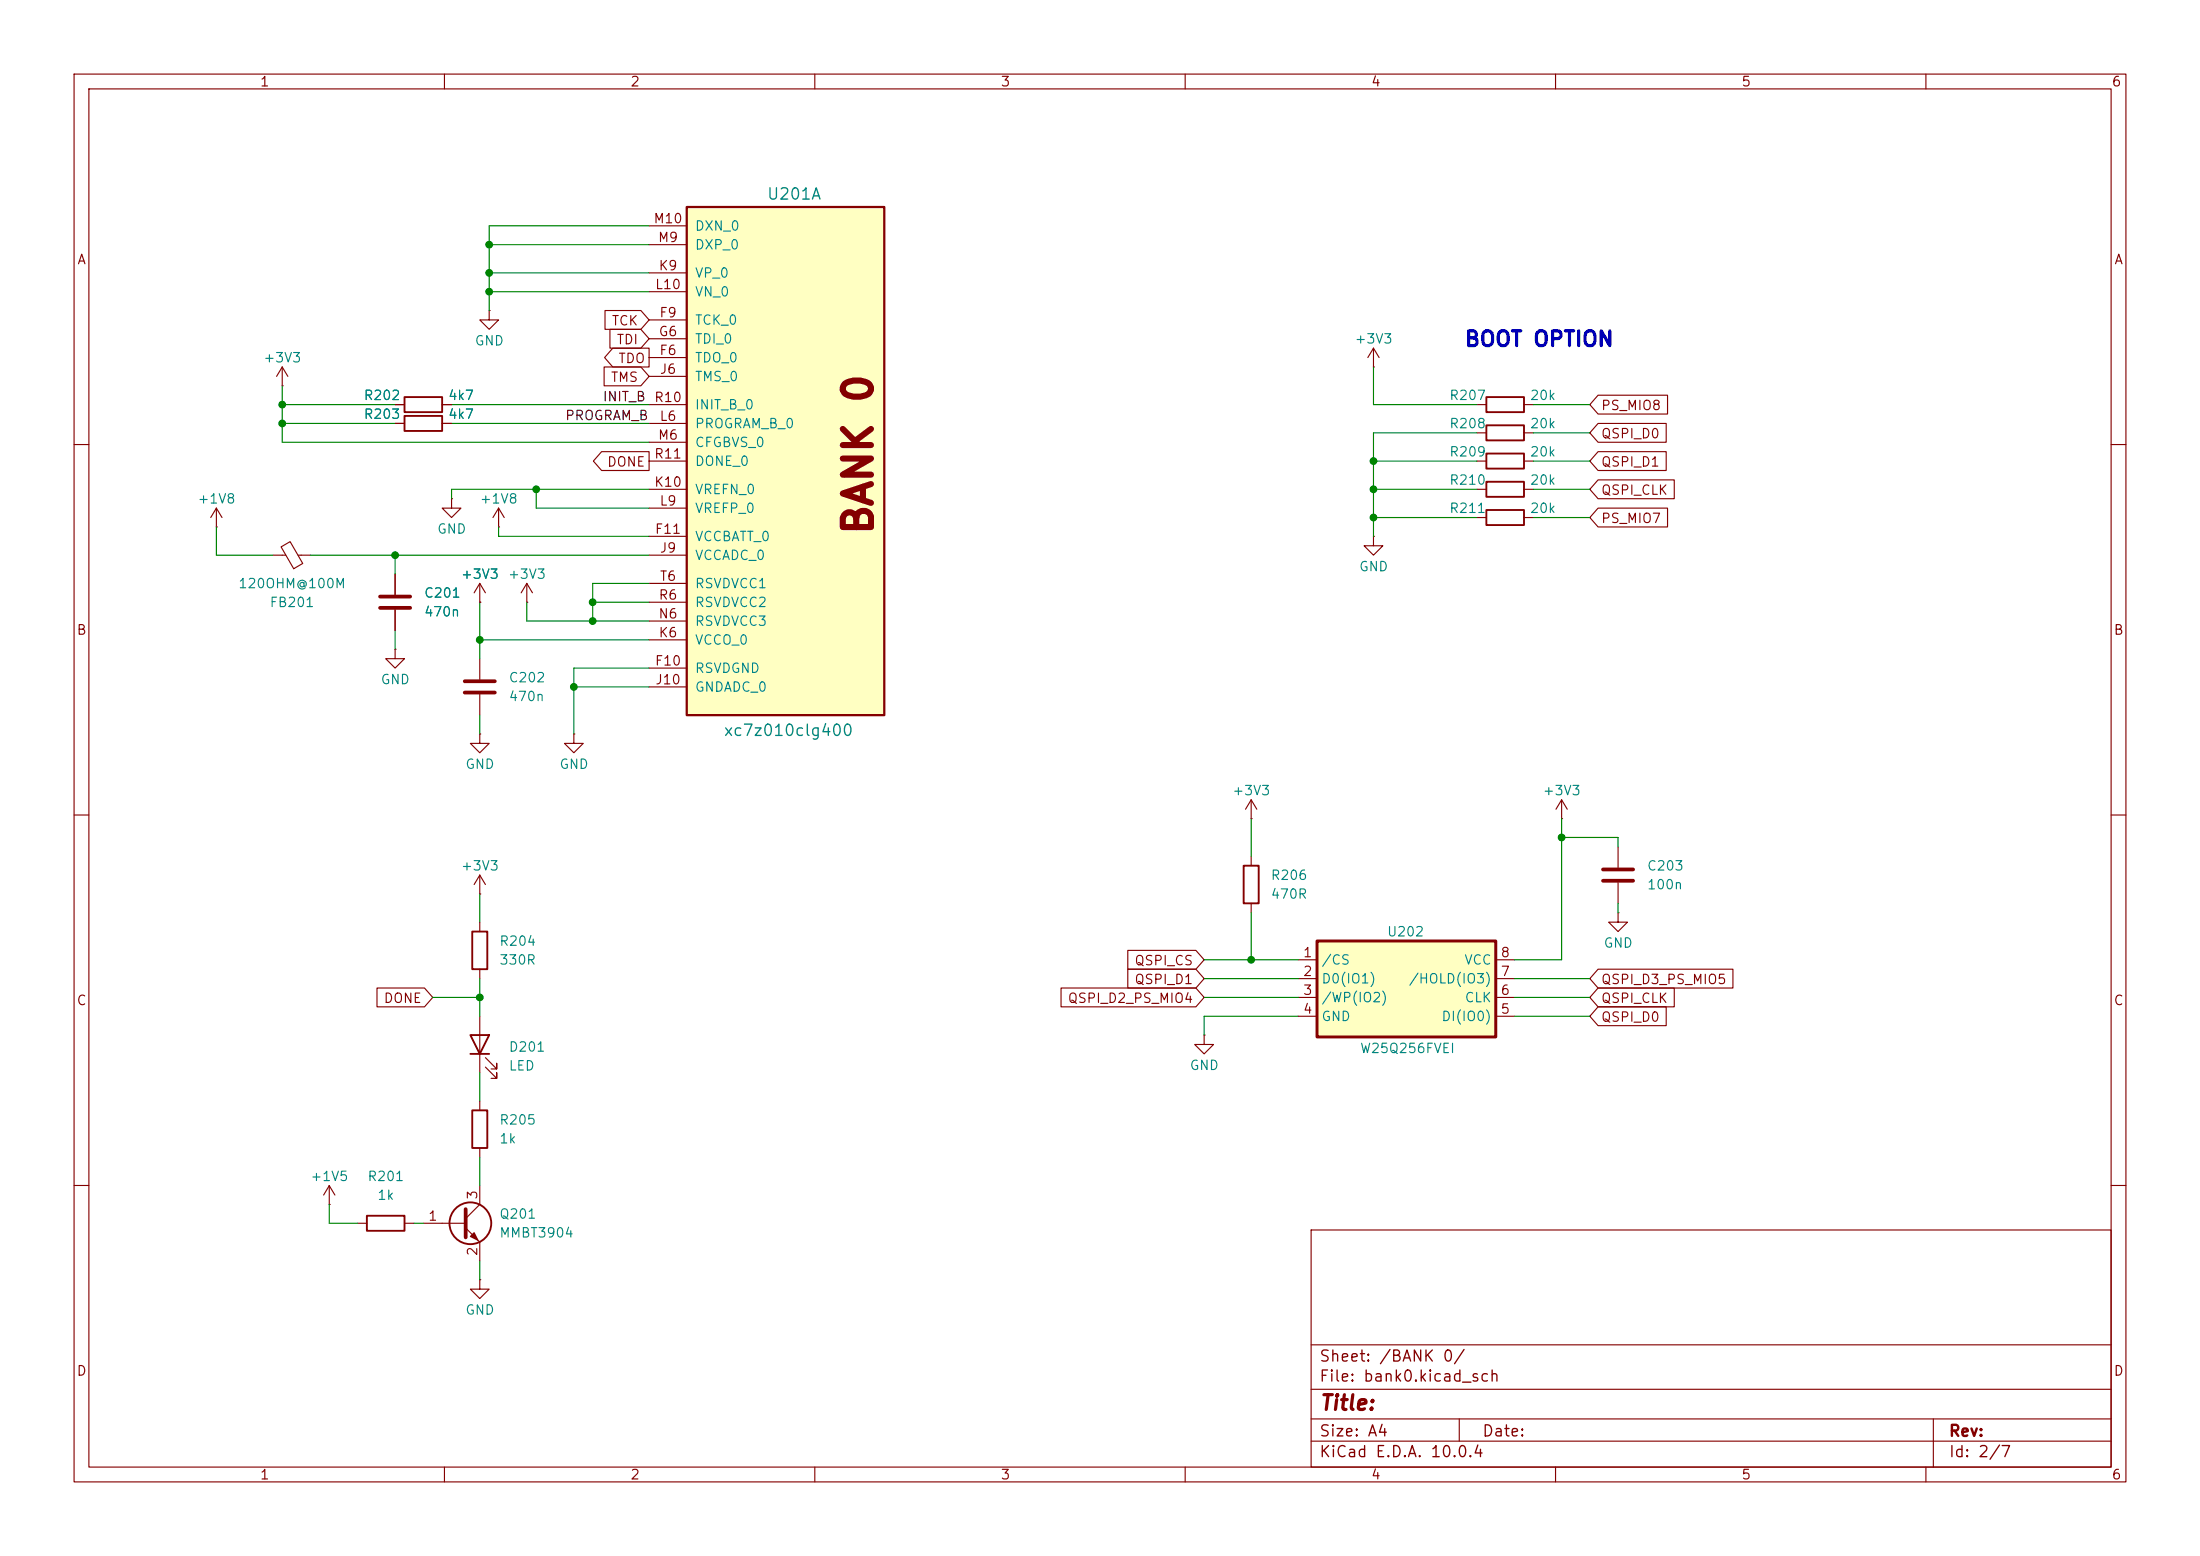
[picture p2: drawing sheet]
<svg xmlns="http://www.w3.org/2000/svg" width="297mm" height="210mm" viewBox="0 0 297 210" stroke-linecap="round" stroke-linejoin="round" font-family="sans-serif">
<g fill="none" stroke="#840000" stroke-width=".15">
<path d="M10 10h277v190h-277zM12 12h273v186h-273zM60 10v2M110 10v2M160 10v2M210 10v2M260 10v2M185.4 49.5h.1M185.4 47l-.7 1.3M185.4 47l.8 1.3M185.4 47v2.5M199.4 54.6h1.3"/>
<path d="M205.7 54.6h1.3M10 60h2M67.3 71.1h.1M67.3 68.6l-.8 1.3M67.3 68.6l.8 1.3M67.3 68.6v2.5M71.1 78.7l-.7 1.3M71.1 78.7l.8 1.3M71.1 78.7v2.6M285 60h2M71.1 81.3h.1M10 110h2"/>
<path d="M64.8 118.1l-.8 1.3M64.8 118.1l.7 1.3M64.8 118.1v2.6M210.8 110.5h.1M210.8 108l-.7 1.2M210.8 108l.8 1.2M210.8 108v2.5M285 110h2M64.8 120.7h.1M64.8 124.5v1.2M64.8 130.8v1.3M64.8 137.2v7.6"/>
<path d="M64.8 148.6v1.3M64.8 154.9v1.3M65.5 144l1.6 1.5v-.7v.7h-.8M65.5 142.7l1.6 1.6v-.8v.8h-.8M10 160h2M177 166h108v32h-108zM285 160h2M60 198v2M110 198v2M160 198v2M177 194.5h108M177 191.5h108"/>
<path d="M177 187.5h108M177 181.5h108M197 191.5v3M210 198v2M260 198v2M261 191.5v6.5"/>
</g>
<path d="M200.7 53.6h5v2h-5zM63.5 139.7h2.5l-1.2 2.5zM63.8 125.7h2v5.1h-2zM63.5 142.2h2.5M63.8 149.9h2v5h-2z" fill="none" stroke="#840000" stroke-width=".25"/>
<path d="M177.8 127h24.1v13h-24.1z" fill="#ffffc2"/>
<path d="M177.8 127h24.1v13h-24.1z" fill="none" stroke="#840000" stroke-width=".4"/>
<g fill="none" stroke="#840000" stroke-width=".15">
<path d="M38.1 52.1h.1M38.1 49.5l-.8 1.3M38.1 49.5l.8 1.3M38.1 49.5v2.6M199.4 58.4h1.3M205.7 58.4h1.3M61 67.3v1.3h1.2l-1.2 1.3-1.3-1.3h1.3M61 67.3h.1M64.8 78.7v2.6M64.8 78.7l-.8 1.3M64.8 78.7l.7 1.3M185.4 72.4v1.3h1.3l-1.3 1.2-1.3-1.2h1.3"/>
<path d="M185.4 72.4h.1M199.4 69.9h1.3M199.4 62.2h1.3M199.4 66h1.3M205.7 69.9h1.3M205.7 62.2h1.3M205.7 66h1.3M53.3 87.6v1.3h1.3l-1.3 1.3-1.2-1.3h1.2M53.3 87.6h.1M64.8 99.1v1.2h1.2l-1.2 1.3-1.3-1.3h1.3M64.8 99.1h.1M64.8 81.3h.1"/>
<path d="M64.8 88.9v2.8M64.8 93.7v2.8M77.5 99.1v1.2h1.2l-1.2 1.3-1.3-1.3h1.3M77.5 99.1h.1M168.9 115.6v1.2M162.6 139.7v1.3h1.2l-1.2 1.2-1.3-1.2h1.3M162.6 139.7h.1M168.9 121.9v1.3M175.3 129.5h2.5M175.3 132.1h2.5M175.3 134.6h2.5M175.3 137.2h2.5"/>
<path d="M201.9 129.5h2.6M201.9 132.1h2.6M201.9 134.6h2.6M201.9 137.2h2.6M218.4 123.2v1.3h1.3l-1.3 1.2-1.2-1.2h1.2M218.4 123.2h.1M44.4 162.6h.1M44.4 160l-.7 1.3M44.4 160l.8 1.3M44.4 160v2.6M48.3 165.1h1.2M54.6 165.1h1.3"/>
<path d="M57.1 165.1h5.8M62.9 165.7l1.9 1.9v2.6M64.8 172.7v1.3h1.2l-1.2 1.3-1.3-1.3h1.3M64.8 172.7h.1M64.8 160v2.6l-1.9 1.9"/>
</g>
<g fill="none" stroke="#840000" stroke-width=".25">
<path d="M200.7 57.4h5v2h-5zM200.7 68.8h5v2.1h-5zM200.7 61.2h5v2h-5zM200.7 65h5v2.1h-5zM167.9 116.8h2v5.1h-2zM49.5 164.1h5.1v2h-5.1z"/>
<circle cx="63.5" cy="165.1" r="2.82"/>
</g>
<path d="M62.7 91.9h4.1M62.7 93.5h4.1M62.9 163.2v3.8" fill="none" stroke="#840000" stroke-width=".51"/>
<path d="M64 166.4l.5 1-1-.5z" fill="#840000" stroke="#840000" stroke-width=".15"/>
<path d="M92.7 27.9h26.7v68.6h-26.7z" fill="#ffffc2"/>
<path d="M92.7 27.9h26.7v68.6h-26.7z" fill="none" stroke="#840000" stroke-width=".3"/>
<g fill="none" stroke="#840000" stroke-width=".15">
<path d="M87.6 36.8h5.1M87.6 39.4h5.1M87.6 33h5.1M87.6 30.5h5.1M53.3 57.2h1.3M53.3 54.6h1.3M59.7 57.2h1.3M59.7 54.6h1.3M66 41.9v1.3h1.3l-1.3 1.3-1.2-1.3h1.2M66 41.9h.1M81.6 49.5h4.9l1.1 1.3-1.1 1.3h-4.9zM81.7 41.9h4.8l1.1 1.3-1.1 1.3h-4.8z"/>
<path d="M82.3 44.4h4.2l1.1 1.3-1.1 1.3h-4.2zM82.7 47h4.9v2.5h-4.9l-1.1-1.2zM87.6 48.3h5.1M87.6 43.2h5.1M87.6 45.7h5.1M87.6 50.8h5.1M87.6 57.2h5.1M87.6 59.7h5.1M87.6 54.6h5.1M215.7 57.1h9.2v2.6h-9.2l-1.1-1.3zM215.7 53.3h9.4v2.6h-9.4l-1.1-1.3zM29.2 71.1h.1"/>
<path d="M29.2 68.6l-.8 1.3M29.2 68.6l.8 1.3M29.2 68.6v2.5M36.8 74.9h1.8M37.9 73.8l1.3-.7 1.7 2.9-1.3 .8zM40.3 74.9h1.6M53.3 77.5v2.8M81.2 61h6.4v2.5h-6.4l-1.1-1.3zM87.6 72.4h5.1M87.6 74.9h5.1M87.6 66h5.1M87.6 68.6h5.1"/>
<path d="M87.6 62.2h5.1M87.6 78.7h5.1M215.7 68.6h9.4v2.5h-9.4l-1.1-1.2zM215.7 61h9.2v2.5h-9.2l-1.1-1.3zM215.7 64.8h10.3v2.5h-10.3l-1.1-1.3zM53.3 82.3v2.8M64.8 81.3h.1M87.6 90.2h5.1M87.6 92.7h5.1M87.6 86.4h5.1M87.6 83.8h5.1M87.6 81.3h5.1"/>
<path d="M168.9 110.5h.1M168.9 108l-.8 1.2M168.9 108l.8 1.2M168.9 108v2.5M218.4 114.3v2.8M218.4 119.1v2.8M50.9 133.3h6.4l1.1 1.3-1.1 1.3h-6.4zM143.2 133.3h18.2l1.2 1.3-1.2 1.3h-18.2zM152.3 130.8h9.1l1.2 1.3-1.2 1.3h-9.1zM152.3 128.3h9.1l1.2 1.2-1.2 1.3h-9.1zM215.7 130.8h18.2v2.6h-18.2l-1.1-1.3zM215.7 135.9h9.2v2.5h-9.2l-1.1-1.2z"/>
<path d="M215.7 133.3h10.3v2.6h-10.3l-1.1-1.3z"/>
</g>
<path d="M51.3 80.5h4.1M51.3 82h4.1M216.4 117.3h4.1M216.4 118.9h4.1" fill="none" stroke="#840000" stroke-width=".51"/>
<path d="M54.6 53.6h5.1v2h-5.1zM54.6 56.1h5.1v2.1h-5.1z" fill="none" stroke="#840000" stroke-width=".25"/>
<g fill="none" stroke="#008400" stroke-width=".15">
<path d="M66 33h21.6M66 39.4h21.6M66 36.8h21.6M87.6 30.5h-21.6v11.4M38.1 52.1v7.6h49.5M38.1 54.6h15.2M38.1 57.2h15.2M61 54.6h26.6M61 57.2h26.6M185.4 49.5v5.1h14M199.4 58.4h-14v14M207 54.6h7.6"/>
<path d="M207 58.4h7.6M29.2 71.1v3.8h7.6M41.9 74.9h45.7M53.3 74.9v2.6M67.3 71.1v1.3h20.3M72.4 66v2.6h15.2M87.6 66h-26.6v1.3M87.6 78.7h-7.6v5.1M185.4 66h14M185.4 69.9h14M185.4 62.2h14M207 66h7.6"/>
<path d="M207 69.9h7.6M207 62.2h7.6M53.3 85.1v2.5M64.8 81.3v7.6M64.8 96.5v2.6M64.8 86.4h22.8M71.1 81.3v2.5h16.5M77.5 92.7h10.1M80 81.3h7.6M87.6 90.2h-10.1v8.9M168.9 110.5v5.1M210.8 110.5v19h-6.3"/>
<path d="M210.8 113h7.6v1.3M58.4 134.6h6.4M64.8 120.7v3.8M64.8 132.1v5.1M162.6 134.6h12.7M162.6 132.1h12.7M162.6 129.5h12.7M168.9 123.2v6.3M175.3 137.2h-12.7v2.5M204.5 134.6h10.1M204.5 132.1h10.1M204.5 137.2h10.1"/>
<path d="M218.4 121.9v1.3M64.8 144.8v3.8M64.8 156.2v3.8M44.4 162.6v2.5h3.9M55.9 165.1h1.2M64.8 170.2v2.5"/>
</g>
<g fill="#008400" stroke="#008400" stroke-width=".14">
<circle cx="185.4" cy="69.9" r=".46"/>
<circle cx="210.8" cy="113" r=".46"/>
<circle cx="168.9" cy="129.5" r=".46"/>
<circle cx="53.3" cy="74.9" r=".46"/>
<circle cx="64.8" cy="86.4" r=".46"/>
<circle cx="38.1" cy="54.6" r=".46"/>
<circle cx="38.1" cy="57.2" r=".46"/>
<circle cx="72.4" cy="66" r=".46"/>
<circle cx="77.5" cy="92.7" r=".46"/>
<circle cx="80" cy="83.8" r=".46"/>
<circle cx="80" cy="81.3" r=".46"/>
<circle cx="64.8" cy="134.6" r=".46"/>
<circle cx="66" cy="36.8" r=".46"/>
<circle cx="66" cy="39.4" r=".46"/>
<circle cx="185.4" cy="62.2" r=".46"/>
<circle cx="185.4" cy="66" r=".46"/>
<circle cx="66" cy="33" r=".46"/>
</g>
<text font-size="3.8" fill="#840000" x="118.7" y="72.4" transform="rotate(-90 118.7 72.4)">BANK 0</text>
<text font-size="2" fill="#0000c2" x="197.6" y="47.3">BOOT OPTION</text>
<text font-size="2" fill="#840000" x="178" y="190.8">Title:</text>
<g font-size="1.5" fill="#008484">
<text x="103.4" y="27.3">U201A</text>
<text x="97.6" y="99.7">xc7z010clg400</text>
</g>
<g font-size="1.5" fill="#840000">
<text x="178" y="184.2">Sheet: /BANK 0/</text>
<text x="178" y="186.9">File: bank0.kicad_sch</text>
<text x="178" y="197.1">KiCad E.D.A. 10.0.4</text>
<text x="178" y="194.3">Size: A4</text>
<text x="200" y="194.3">Date:</text>
<text x="263" y="194.3">Rev:</text>
<text x="263" y="197.1">Id: 2/7</text>
</g>
<g font-size="1.3" fill="#840000">
<text x="35" y="12">1</text>
<text x="85" y="12">2</text>
<text x="135" y="12">3</text>
<text x="185" y="12">4</text>
<text x="235" y="12">5</text>
<text x="285" y="12">6</text>
<text x="10.3" y="36">A</text>
<text x="88.1" y="30.5">M10</text>
<text x="88.7" y="33">M9</text>
<text x="285.3" y="36">A</text>
<text x="88.3" y="39.3">L10</text>
<text x="88.8" y="36.8">K9</text>
<text x="82.5" y="44.2">TCK</text>
<text x="83.2" y="46.8">TDI</text>
<text x="88.8" y="45.7">G6</text>
<text x="88.9" y="43.2">F9</text>
<text x="82.4" y="51.9">TMS</text>
<text x="83.4" y="49.3">TDO</text>
<text x="88.9" y="48.2">F6</text>
<text x="89" y="50.8">J6</text>
<text x="88.2" y="54.6">R10</text>
<text x="88.7" y="59.7">M6</text>
<text x="88.9" y="57.1">L6</text>
<text x="216.1" y="59.5">QSPI_D0</text>
<text x="216.1" y="55.7">PS_MIO8</text>
<text x="81.9" y="63.3">DONE</text>
<text x="88.2" y="62.2">R11</text>
<text x="216.1" y="63.3">QSPI_D1</text>
<text x="88.2" y="66">K10</text>
<text x="88.9" y="68.6">L9</text>
<text x="216.1" y="70.9">PS_MIO7</text>
<text x="216.1" y="67.1">QSPI_CLK</text>
<text x="88.3" y="72.4">F11</text>
<text x="89" y="74.9">J9</text>
<text x="88.8" y="83.8">N6</text>
<text x="88.8" y="81.3">R6</text>
<text x="89" y="78.7">T6</text>
<text x="10.3" y="86">B</text>
<text x="88.8" y="86.3">K6</text>
<text x="285.3" y="86">B</text>
<text x="88.3" y="90.1">F10</text>
<text x="88.4" y="92.7">J10</text>
<text x="153.1" y="130.6">QSPI_CS</text>
<text x="175.8" y="129.5">1</text>
<text x="202.5" y="129.5">8</text>
<text x="10.3" y="136">C</text>
<text x="51.7" y="135.7">DONE</text>
<text x="144.1" y="135.7">QSPI_D2_PS_MIO4</text>
<text x="153.1" y="133.1">QSPI_D1</text>
<text x="175.8" y="132.1">2</text>
<text x="175.8" y="134.6">3</text>
<text x="175.8" y="137.1">4</text>
<text x="202.5" y="137.1">5</text>
<text x="202.5" y="134.6">6</text>
<text x="202.5" y="132.1">7</text>
<text x="216.1" y="133.1">QSPI_D3_PS_MIO5</text>
<text x="216.1" y="135.7">QSPI_CLK</text>
<text x="285.3" y="136">C</text>
<text x="216.1" y="138.2">QSPI_D0</text>
<text x="64.7" y="162" transform="rotate(-90 64.7 162)">3</text>
<text x="57.7" y="165.1">1</text>
<text x="64.7" y="169.6" transform="rotate(-90 64.7 169.6)">2</text>
<text x="10.3" y="186">D</text>
<text x="285.3" y="186">D</text>
<text x="35" y="200">1</text>
<text x="85" y="200">2</text>
<text x="135" y="200">3</text>
<text x="185" y="200">4</text>
<text x="235" y="200">5</text>
<text x="285" y="200">6</text>
</g>
<g font-size="1.3" fill="#008484">
<text x="93.7" y="34">DXP_0</text>
<text x="93.7" y="31.5">DXN_0</text>
<text x="93.7" y="37.8">VP_0</text>
<text x="93.7" y="40.3">VN_0</text>
<text x="64" y="46.9">GND</text>
<text x="93.7" y="44.2">TCK_0</text>
<text x="93.7" y="46.7">TDI_0</text>
<text x="182.8" y="46.7">+3V3</text>
<text x="35.5" y="49.2">+3V3</text>
<text x="93.7" y="49.2">TDO_0</text>
<text x="93.7" y="51.8">TMS_0</text>
<text x="49" y="54.3">R202</text>
<text x="49" y="56.9">R203</text>
<text x="60.4" y="54.3">4k7</text>
<text x="60.4" y="56.9">4k7</text>
<text x="93.7" y="58.1">PROGRAM_B_0</text>
<text x="93.7" y="55.6">INIT_B_0</text>
<text x="195.6" y="54.3">R207</text>
<text x="195.6" y="58.1">R208</text>
<text x="206.5" y="54.3">20k</text>
<text x="206.5" y="58.1">20k</text>
<text x="93.7" y="60.7">CFGBVS_0</text>
<text x="93.7" y="63.2">DONE_0</text>
<text x="195.6" y="61.9">R209</text>
<text x="195.6" y="65.7">R210</text>
<text x="206.5" y="61.9">20k</text>
<text x="206.5" y="65.7">20k</text>
<text x="26.6" y="68.3">+1V8</text>
<text x="64.7" y="68.3">+1V8</text>
<text x="93.7" y="67">VREFN_0</text>
<text x="93.7" y="69.6">VREFP_0</text>
<text x="195.6" y="69.6">R211</text>
<text x="206.5" y="69.6">20k</text>
<text x="58.9" y="72.3">GND</text>
<text x="93.7" y="73.4">VCCBATT_0</text>
<text x="93.7" y="75.9">VCCADC_0</text>
<text x="183.4" y="77.4">GND</text>
<text x="32.1" y="79.7">120OHM@100M</text>
<text x="36.3" y="82.3">FB201</text>
<text x="57.2" y="81">C201</text>
<text x="57.2" y="83.5">470n</text>
<text x="62.1" y="78.4">+3V3</text>
<text x="68.5" y="78.4">+3V3</text>
<text x="93.7" y="82.3">RSVDVCC2</text>
<text x="93.7" y="79.7">RSVDVCC1</text>
<text x="93.7" y="87.3">VCCO_0</text>
<text x="93.7" y="84.8">RSVDVCC3</text>
<text x="51.3" y="92.7">GND</text>
<text x="68.6" y="92.4">C202</text>
<text x="68.6" y="95">470n</text>
<text x="93.7" y="91.1">RSVDGND</text>
<text x="93.7" y="93.7">GNDADC_0</text>
<text x="62.7" y="104.1">GND</text>
<text x="75.4" y="104.1">GND</text>
<text x="166.3" y="107.7">+3V3</text>
<text x="208.2" y="107.7">+3V3</text>
<text x="62.1" y="117.8">+3V3</text>
<text x="171.5" y="119.1">R206</text>
<text x="222.3" y="117.8">C203</text>
<text x="171.5" y="121.6">470R</text>
<text x="222.3" y="120.4">100n</text>
<text x="67.3" y="128">R204</text>
<text x="67.3" y="130.5">330R</text>
<text x="178.3" y="130.5">/CS</text>
<text x="187.2" y="126.7">U202</text>
<text x="197.6" y="130.5">VCC</text>
<text x="216.4" y="128.2">GND</text>
<text x="178.3" y="133.1">D0(IO1)</text>
<text x="178.3" y="135.6">/WP(IO2)</text>
<text x="190.1" y="133.1">/HOLD(IO3)</text>
<text x="197.7" y="135.6">CLK</text>
<text x="68.6" y="142.3">D201</text>
<text x="178.3" y="138.1">GND</text>
<text x="183.5" y="142.4">W25Q256FVEI</text>
<text x="194.5" y="138.1">DI(IO0)</text>
<text x="68.6" y="144.8">LED</text>
<text x="160.5" y="144.7">GND</text>
<text x="67.3" y="152.1">R205</text>
<text x="67.3" y="154.6">1k</text>
<text x="41.8" y="159.7">+1V5</text>
<text x="49.5" y="159.7">R201</text>
<text x="50.8" y="162.3">1k</text>
<text x="67.3" y="164.8">Q201</text>
<text x="67.3" y="167.3">MMBT3904</text>
<text x="62.7" y="177.8">GND</text>
</g>
<g font-size="1.3">
<text x="76.2" y="57">PROGRAM_B</text>
<text x="81.3" y="54.5">INIT_B</text>
</g>
</svg>
